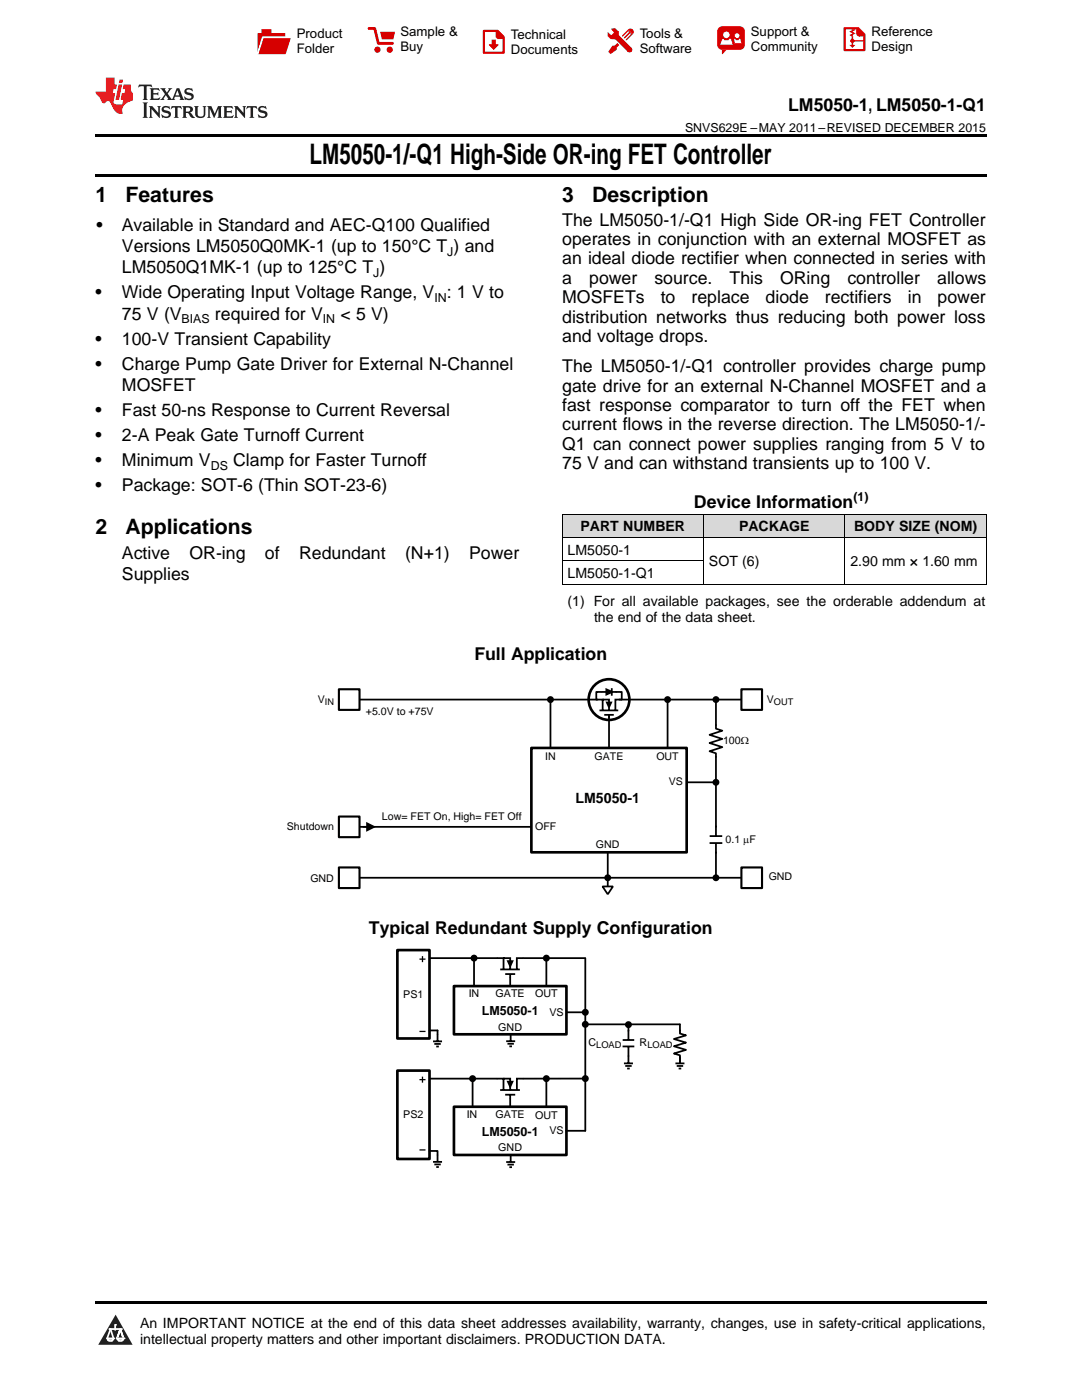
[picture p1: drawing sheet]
<svg xmlns="http://www.w3.org/2000/svg" width="216mm" height="279mm" viewBox="0 0 216 279" stroke-linecap="round" stroke-linejoin="round" font-family="sans-serif">
<g fill="#d8d8d8">
<path d="M112.2 102.7h28.2v4.6h-28.2z"/>
<path d="M140.4 102.7h28.2v4.6h-28.2z"/>
<path d="M168.6 102.7h28.2v4.6h-28.2z"/>
</g>
<path d="M23.1 262.4l3.4 6h-6.9z" fill="#231f20"/>
<path d="M21.4 267.1h1.2l-.3 .5h-.3a.55 .55 0 0 1-.6-.5z" fill-rule="evenodd" fill="#fff"/>
<path d="M21.4 267.1h1.2l-.3 .5h-.3a.55 .55 0 0 1-.6-.5z" fill="none" stroke="#231f20" stroke-width=".34"/>
<path d="M21.4 267.1l1.2 .1-.3 .4h-.5z" fill="none" stroke="#fff" stroke-width=".34"/>
<path d="M23 265.3h.1" fill="none" stroke="#fff" stroke-width=".34"/>
<path d="M23 264.4v.9z" fill="#fff"/>
<path d="M23 264.4v.9z" fill="none" stroke="#fff" stroke-width=".34"/>
<circle cx="23" cy="264.4" r=".17" fill="#fff"/>
<path d="M21.9 265.2h.1" fill="none" stroke="#fff" stroke-width=".34"/>
<path d="M21.9 265.2h2.3z" fill="#fff"/>
<path d="M21.9 265.2h2.3z" fill="none" stroke="#fff" stroke-width=".34"/>
<circle cx="24.2" cy="265.2" r=".17" fill="#fff"/>
<path d="M23.3 267.1h.1" fill="none" stroke="#fff" stroke-width=".34"/>
<path d="M24 265.2l-.7 1.9z" fill="#fff"/>
<path d="M24 265.2l-.7 1.9z" fill="none" stroke="#fff" stroke-width=".34"/>
<path d="M24 265.2l.7 1.9z" fill="#fff"/>
<path d="M24 265.2l.7 1.9z" fill="none" stroke="#fff" stroke-width=".34"/>
<path d="M24.6 267.1h.1" fill="none" stroke="#fff" stroke-width=".34"/>
<circle cx="21.4" cy="267.1" r=".17" fill="#fff"/>
<path d="M22.1 265.2l-.7 1.9z" fill="#fff"/>
<path d="M22.1 265.2l-.7 1.9z" fill="none" stroke="#fff" stroke-width=".34"/>
<path d="M22.1 265.2l.5 1.9z" fill="#fff"/>
<path d="M22.1 265.2l.5 1.9z" fill="none" stroke="#fff" stroke-width=".34"/>
<circle cx="22.6" cy="267.1" r=".17" fill="#fff"/>
<path d="M23.4 267.1h1.3a.65 .65 0 0 1-.7 .5 .65 .65 0 0 1-.6-.5z" fill-rule="evenodd" fill="#fff"/>
<path d="M23.4 267.1h1.3a.65 .65 0 0 1-.7 .5 .65 .65 0 0 1-.6-.5z" fill="none" stroke="#231f20" stroke-width=".34"/>
<path d="M23.4 267.1h1.3l-.4 .5h-.6z" fill="none" stroke="#fff" stroke-width=".34"/>
<path d="M23.3 267.1h.1" fill="none" stroke="#fff" stroke-width=".34"/>
<circle cx="24.7" cy="267.1" r=".17" fill="#fff"/>
<path d="M19 259.7h177.8v.5h-177.8z" fill="#000"/>
<g fill="#000">
<path d="M101.4 191.8h.9l-.5 1zM101.3 215.9h1l-.5 1z"/>
<circle cx="94.6" cy="191.2" r=".51"/>
<circle cx="109" cy="191.2" r=".51"/>
<circle cx="94.3" cy="215.3" r=".51"/>
<circle cx="109" cy="215.3" r=".51"/>
</g>
<g fill="none" stroke="#000" stroke-width=".36">
<path d="M83 191.2h17.5v2.1M94.6 191.2v6.4M99.8 193.5h3.9M100.5 191.2h1.3v2.3M100.8 194.4h2M101.4 191.8h.9l-.5 1zM101.8 194.5v3.1M109 191.2v6.4M116.7 191.2h-13.6v2.1M116.8 191.2v34.5M82.9 215.3h17.6v2.1M94.3 215.3v6.4"/>
<path d="M99.8 217.5h3.9M100.5 215.3h1.3v2.2M100.8 218.5h2M101 207.8h1.8M101.3 208.3h1.2M101.3 215.9h1l-.5 1zM101.6 208.8h.6M101.8 218.6v3.1M101.9 206.4v1.3M109 215.3v6.4M116.8 215.3h-13.7v2.1M101 231.9h1.8"/>
<path d="M101.3 232.4h1.2M101.6 232.9h.6M101.9 230.5v1.3"/>
<circle cx="94.6" cy="191.2" r=".51"/>
<circle cx="109" cy="191.2" r=".51"/>
<circle cx="94.3" cy="215.3" r=".51"/>
<circle cx="109" cy="215.3" r=".51"/>
</g>
<path d="M79.3 189.6h6.4v17.6h-6.4z" fill-rule="evenodd" fill="#fff"/>
<path d="M79.3 189.6h6.4v17.6h-6.4z" fill="none" stroke="#000" stroke-width=".53"/>
<path d="M79.3 213.7h6.4v17.6h-6.4z" fill-rule="evenodd" fill="#fff"/>
<path d="M79.3 213.7h6.4v17.6h-6.4z" fill="none" stroke="#000" stroke-width=".53"/>
<path d="M85.7 205.6h1.6v2.2M86.4 207.8h1.8M86.7 208.3h1.2M87 208.9h.6M85.7 229.7h1.6v2.1M86.4 231.9h1.8M86.7 232.4h1.2M87 232.9h.6" fill="none" stroke="#000" stroke-width=".36"/>
<path d="M90.6 196.8h22.4v9.6h-22.4z" fill-rule="evenodd" fill="#fff"/>
<path d="M90.6 196.8h22.4v9.6h-22.4z" fill="none" stroke="#000" stroke-width=".53"/>
<path d="M90.6 220.9h22.4v9.6h-22.4z" fill-rule="evenodd" fill="#fff"/>
<path d="M90.6 220.9h22.4v9.6h-22.4z" fill="none" stroke="#000" stroke-width=".53"/>
<g fill="none" stroke="#000" stroke-width=".36">
<path d="M113.2 202h3.6M116.8 204.4h18.9M124.2 208.8h2.4M124.2 207.6h2.4M124.5 212.2h1.8M124.8 212.7h1.2M125.1 213.2h.6M125.4 204.4v3.2M125.4 209v3.2M134.8 212.2h1.8M135 212.7h1.3M135.4 213.2h.5"/>
<path d="M135.7 205.6v.7l1.2 .3-2.4 .8 2.4 .7-2.4 .7 2.4 .7-2.4 .7 1.2 .4v.6M135.7 204.4v1.3M135.7 210.8v1.4M113 225.7h3.8"/>
<circle cx="116.8" cy="202" r=".51"/>
<circle cx="116.8" cy="204.4" r=".51"/>
<circle cx="116.8" cy="215.3" r=".51"/>
<circle cx="125.4" cy="204.5" r=".51"/>
</g>
<path d="M83.7 191.4h1.2M84.3 190.8v1.2M83.7 215.5h1.2M83.7 205.8h1.2M84.3 214.9v1.2M83.7 229.5h1.2" fill="none" stroke="#000" stroke-width=".26"/>
<g fill="#000">
<circle cx="116.8" cy="202" r=".51"/>
<circle cx="116.8" cy="204.4" r=".51"/>
<circle cx="116.8" cy="215.3" r=".51"/>
<circle cx="125.4" cy="204.5" r=".51"/>
</g>
<circle cx="121.5" cy="139.6" r="4.1" fill="#fff"/>
<circle cx="121.5" cy="139.6" r="4.1" fill="none" stroke="#000" stroke-width=".53"/>
<path d="M121 137.6l1.2 .5-1.2 .5zM121.1 140.2h.9l-.5 1z" fill="#000"/>
<path d="M120.3 139.6h1.2v2.2M121 137.6l1.2 .5-1.2 .5zM122.1 137.3v1.5M123 138.1h1.1v1.5h-1.3v2M123 138.1h-4v1.5h1.3v2M119.6 141.8h3.8M120.6 142.7h1.9M121.1 140.2h.9l-.5 1zM121.5 142.8v.6M136.5 156.1h6.4M69.3 165h52M121.3 169.6v5.1" fill="none" stroke="#000" stroke-width=".35"/>
<path d="M106 149.3h31v20.8h-31z" fill-rule="evenodd" fill="#fff"/>
<path d="M106 149.3h31v20.8h-31z" fill="none" stroke="#000" stroke-width=".53"/>
<path d="M120.2 176.9h2.1l-1 1.6zM121.3 174.9v2" fill="none" stroke="#000" stroke-width=".35"/>
<path d="M67.6 163h4.1v4.1h-4.1z" fill-rule="evenodd" fill="#fff"/>
<path d="M67.6 163h4.1v4.1h-4.1z" fill="none" stroke="#000" stroke-width=".42"/>
<path d="M70 175.2h78.3" fill="none" stroke="#000" stroke-width=".35"/>
<path d="M147.9 173.1h4.2v4.1h-4.2z" fill-rule="evenodd" fill="#fff"/>
<path d="M147.9 173.1h4.2v4.1h-4.2z" fill="none" stroke="#000" stroke-width=".42"/>
<g fill="#000">
<path d="M73.1 164l1.9 1-1.9 1z"/>
<circle cx="121.3" cy="175.2" r=".51"/>
</g>
<g fill="none" stroke="#000" stroke-width=".35">
<path d="M72.5 165h.8"/>
<circle cx="121.3" cy="175.2" r=".51"/>
</g>
<path d="M67.6 173.1h4.1v4.1h-4.1z" fill-rule="evenodd" fill="#fff"/>
<path d="M67.6 173.1h4.1v4.1h-4.1z" fill="none" stroke="#000" stroke-width=".42"/>
<g fill="none" stroke="#000" stroke-width=".35">
<path d="M70.5 139.6h48.7M109.8 139.6v9.7M123.6 139.6h26.9M133.2 139.6v9.6M142.9 139.6v5.8l1.2 .4-2.5 .8 2.5 .9-2.5 .8 2.5 .8-2.5 .8 1.3 .4v16.6M121.5 142.9v6.4M141.6 168.3h2.5M141.6 166.9h2.5M142.9 168.4v6.8"/>
<circle cx="109.8" cy="139.6" r=".51"/>
<circle cx="133.2" cy="139.6" r=".51"/>
<circle cx="142.9" cy="139.6" r=".51"/>
<circle cx="142.9" cy="156.1" r=".51"/>
<circle cx="142.9" cy="175.2" r=".51"/>
</g>
<g fill="#000">
<circle cx="109.8" cy="139.6" r=".51"/>
<circle cx="133.2" cy="139.6" r=".51"/>
<circle cx="142.9" cy="139.6" r=".51"/>
<circle cx="142.9" cy="156.1" r=".51"/>
<circle cx="142.9" cy="175.2" r=".51"/>
</g>
<path d="M147.9 137.6h4.2v4.1h-4.2z" fill-rule="evenodd" fill="#fff"/>
<path d="M147.9 137.6h4.2v4.1h-4.2z" fill="none" stroke="#000" stroke-width=".42"/>
<path d="M67.6 137.6h4.1v4.1h-4.1z" fill-rule="evenodd" fill="#fff"/>
<path d="M67.6 137.6h4.1v4.1h-4.1z" fill="none" stroke="#000" stroke-width=".42"/>
<path d="M112.2 116.6h84.6M112.2 111.9h28.2M112.2 107.3h84.6M112.2 102.6h84.6M112.2 102.6v14M140.4 102.6v14M168.6 102.6v14M196.8 102.6v14" fill="none" stroke="#000" stroke-width=".2"/>
<path d="M19 34.8h177.8v.5h-177.8zM19 26.8h177.8v.6h-177.8zM112.2 116.6h.1zM168.5 116.6h.1zM196.7 116.6h.1z" fill="#000"/>
<path d="M27.7 16.9l-.1 .6 .6-.3h.5v.2v2.2l-.2 .4h1l-.2-.4v-2.2v-.2h.5l.6 .3-.2-.6zM29.9 17.6l.2 .4v1.6l-.2 .4h1.9l.1-.6a1.09 1.09 0 0 1-1.3 .1v-.6h.6l.4 .2v-.7l-.2 .2h-.8v-.6l.2-.1a1.01 1.01 0 0 1 1 .3l-.1-.6zM32 17.6l.9 1.2-1 1.2h.9l-.2-.3 .5-.7 .5 .7-.3 .3h1.7l-.2-.3 .1-.4h1l.1 .4-.2 .3h1l-.3-.4-.7-2h-.5l-1 2.2-.8-1.1 .9-1.1h-.9l.2 .2-.4 .7-.4-.7 .2-.2zM35.4 18l.4 1h-.8zM37 17.7a.66 .66 0 0 0-.2 .8 .66 .66 0 0 0 .6 .4l.7 .2 .1 .2a.8 .8 0 0 1-.7 .4 .8 .8 0 0 1-.7-.5l.1 .8 .2-.2a.94 .94 0 0 0 1.1 .1 .94 .94 0 0 0 .4-.9 1.48 1.48 0 0 0-1.3-.6v-.4a1.1 1.1 0 0 1 1.2 .2l-.2-.6-.2 .1-.5-.1zM28.5 20.4l.2 .4v2.3l-.2 .4h1l-.2-.4v-2.3l.2-.4zM29.7 21.2l.2 .4v1.5l-.2 .4h.8l-.3-.4 .1-1.3 1.6 1.8v-2l.2-.4h-.7l.2 .2v1.1l-1.2-1.3zM32.5 21.3a.66 .66 0 0 0-.2 .8 .66 .66 0 0 0 .6 .4l.6 .2 .2 .2a.8 .8 0 0 1-.8 .4 .8 .8 0 0 1-.7-.5l.2 .7 .2-.1a.94 .94 0 0 0 1 .1 .94 .94 0 0 0 .5-1 1.47 1.47 0 0 0-1.3-.6l-.1-.3a1.1 1.1 0 0 1 1.3 .2l-.2-.6-.2 .1-.5-.2zM34.3 21.2l-.2 .6a.64 .64 0 0 1 .8-.3v1.6l-.2 .4h1l-.3-.4 .1-1.6a.66 .66 0 0 1 .8 .3l-.2-.6zM36.3 21.2l.3 .4v1.5l-.3 .4h1l-.2-.2v-.7h.5l.1 .1a.8 .8 0 0 0 1.2 .7l-1-1a.62 .62 0 0 0 .6-.5 .62 .62 0 0 0-.6-.7zM37.1 21.5h.1a.48 .48 0 0 1 .6 0 .48 .48 0 0 1 .1 .6l-.2 .1-.6 .1zM38.7 21.2l.2 .2a2.29 2.29 0 0 0 .4 2 1.05 1.05 0 0 0 1.7-.7v-1.3l.2-.2h-.8l.2 .4v1.1a.61 .61 0 0 1-.6 .6 .61 .61 0 0 1-.6-.6v-1.1l.3-.4zM41.3 21.2l.3 .4v1.5l-.3 .4h.8l-.2-.4v-1.4l.8 1.9 .9-1.9v1.4l-.2 .4h.9l-.2-.4v-1.5l.2-.4h-.8l-.7 1.5-.6-1.5zM44.5 21.2l.2 .4v1.5l-.2 .4h1.9l.2-.6a1.1 1.1 0 0 1-1.4 .2v-.7h.6l.4 .2v-.6l-.2 .1-.8 .1v-.6l.2-.1a1.02 1.02 0 0 1 1.1 .2l-.2-.5zM46.7 21.2l.2 .4v1.5l-.2 .4h.8l-.3-.4 .1-1.3 1.6 1.8v-2l.2-.4h-.7l.2 .2v1.1l-1.2-1.3zM49.3 21.2l-.1 .6a.64 .64 0 0 1 .8-.3v1.6l-.3 .4h1l-.2-.4v-1.6a.66 .66 0 0 1 .8 .3l-.1-.6zM51.7 21.3a.66 .66 0 0 0-.2 .7 .66 .66 0 0 0 .7 .5l.6 .2 .1 .2a.8 .8 0 0 1-.7 .4 .8 .8 0 0 1-.7-.5l.1 .7 .2-.1a.94 .94 0 0 0 1.1 .1 .94 .94 0 0 0 .4-1 1.48 1.48 0 0 0-1.2-.6l-.1-.3a1.1 1.1 0 0 1 1.2 .2l-.2-.6-.1 .1-.6-.2z" fill="#231f20"/>
<path d="M21.1 15.5v2.8h-2v.4l.9 .9a.96 .96 0 0 0 1 1 .59 .59 0 0 1 .5-.4 .59 .59 0 0 1 .5 .3l.4 .8a1.61 1.61 0 0 0 2.1 1.3 1.63 1.63 0 0 1 1.1-2.2l.9-.3v-1.5a1.6 1.6 0 0 1-.4-1.7h-1.4l-.2 .9h.5l-.2 .8h-.5l-.2 1v.3h.5l-.2 .9h-.7a.74 .74 0 0 1-1-.6l.3-1.6h-.5l.2-.8h.5l.1-.9h-.4v-1.4zM23.7 16.9l-.7 3h.8l.6-3zM23.8 15.9l-.1 .7h.7l.2-.7z" fill="#ee1d23"/>
<g fill="#d60000">
<path d="M52.2 5.8h2v.8h2.7v4.2h-5.5v-4.2h.8z" fill-rule="evenodd"/>
<path d="M52.5 7.5h5.6l-1.1 3.3h-5.6z" fill-rule="evenodd"/>
</g>
<path d="M52.4 7.4h5.7v.1h-5.6l-1.1 3.3z" fill-rule="evenodd" fill="#fff"/>
<path d="M52.4 7.4h5.7v.1h-5.6l-1.1 3.3z" fill="none" stroke="#fff" stroke-width=".2"/>
<path d="M73.6 5.7h1.2l.7 2.9h2.8" fill="none" stroke="#d60000" stroke-width=".55"/>
<g fill="#d60000">
<path d="M75.9 6.3h2.9l-.3 1.6h-2.3z" fill-rule="evenodd"/>
<circle cx="75.3" cy="9.9" r=".62"/>
<circle cx="77.8" cy="9.9" r=".62"/>
</g>
<path d="M96.6 6.2h2.7l1.2 1.2v3.1h-3.9z" fill="none" stroke="#d60000" stroke-width=".44"/>
<g fill="#d60000">
<path d="M98.1 7.9h.8v1h.6l-1 1.1-.9-1v-.1h.5z" fill-rule="evenodd"/>
<path d="M98.9 6.2h.4l1.2 1.2v.4h-1.2l-.4-.4z" fill-rule="evenodd"/>
<path d="M122 5.7h.8l.6 .6 .1 .7 2.5 2.5-.7 .8-2.4-2.3-1.1-.2-.6-.6v-.8l.8 .6 .4-.4v-.2l-.4-.5z" fill-rule="evenodd"/>
<path d="M122.2 9.1h.5l.5-.5 .4 .4-.5 .5-.1 .4-1.2 .9-.4-.5z" fill-rule="evenodd"/>
<path d="M125.3 5.9a.67 .67 0 0 1 1 0 .67 .67 0 0 1 0 .9z" fill-rule="evenodd"/>
<path d="M125.3 5.9l1 .9-1.2 1.2h-.2v-.2l.9-.9 .1-.2h-.2l-1 1h-.2v-.2l1-1v-.2h-.2l-1 1h-.2v-.2z" fill-rule="evenodd"/>
<circle cx="125.6" cy="9.9" r=".54"/>
</g>
<path d="M123.4 6.3l-.1 .7" fill="none" stroke="#d60000" stroke-width=".2"/>
<g fill="#d60000">
<path d="M143.4 5.5l.7-.2h3.6a.95 .95 0 0 1 .9 .9v2.8a.95 .95 0 0 1-.9 .9h-3.6a.95 .95 0 0 1-1-.9v-2.8z" fill-rule="evenodd"/>
<path d="M144 9.9h1l-.8 .9h-.2z" fill-rule="evenodd"/>
</g>
<g fill="#fff">
<path d="M146.6 8.6h1.3z"/>
<path d="M144.1 7.8h.3l.1 .2h.8l.2-.2h.3l.4 1.1h-2.5z" fill-rule="evenodd"/>
<path d="M146.5 7.8h.2l.2 .2h.5l.1-.2h.2l.2 .8h-1.3z" fill-rule="evenodd"/>
<circle cx="144.9" cy="6.9" r=".65"/>
<circle cx="147.1" cy="7.1" r=".48"/>
</g>
<path d="M168.5 5.6h2.7l1.3 1.3v3.1h-4z" fill="none" stroke="#d60000" stroke-width=".44"/>
<path d="M170.1 7.3v1.8M170.1 8.1h2.3" fill="none" stroke="#d60000" stroke-width=".3"/>
<g fill="#d60000">
<path d="M170.9 5.6h.3l1.3 1.3v.4h-1.1l-.5-.6z" fill-rule="evenodd"/>
<circle cx="170.1" cy="8.1" r=".42"/>
<circle cx="171.4" cy="6.7" r=".55"/>
</g>
<g fill="#d60000">
<path d="M169.5 9h1.2l-.6 .5z"/>
<path d="M169.8 5.8h.6l.3 .2-.6 .3 .6 .4-.7 .3 .2 .3h-.2l-.5-.3 .6-.3-.6-.4 .6-.3z"/>
</g>
<text font-size="5.6" x="61.8" y="32.8">LM5050-1/-Q1 High-Side OR-ing FET Controller</text>
<g font-size="4.2">
<text x="19" y="40.4">1</text>
<text x="25" y="40.4">Features</text>
<text x="112.2" y="40.4">3</text>
<text x="118.2" y="40.4">Description</text>
<text x="19" y="106.5">2</text>
<text x="25" y="106.5">Applications</text>
</g>
<g font-size="3.5">
<text x="157.3" y="22.2">LM5050-1, LM5050-1-Q1</text>
<text x="19.2" y="46.1">•</text>
<text x="24.3" y="46.1">Available in Standard and AEC-Q100 Qualified</text>
<text x="112.2" y="45">The LM5050-1/-Q1 High Side OR-ing FET Controller</text>
<text x="24.3" y="50.3">Versions LM5050Q0MK-1 (up to 150°C T ) and</text>
<text x="112.2" y="48.9">operates in conjunction with an external MOSFET as</text>
<text x="112.2" y="52.8">an ideal diode rectifier when connected in series with</text>
<text x="19" y="59.5">•</text>
<text x="24.3" y="54.5">LM5050Q1MK-1 (up to 125°C T )</text>
<text x="24.3" y="59.5">Wide Operating Input Voltage Range, V</text>
<text x="89.1" y="59.5">: 1 V to</text>
<text x="112.2" y="56.7">a</text>
<text x="117.6" y="56.7">power</text>
<text x="130.6" y="56.7">source.</text>
<text x="145.6" y="56.7">This</text>
<text x="155.7" y="56.7">ORing</text>
<text x="169.1" y="56.7">controller</text>
<text x="187" y="56.7">allows</text>
<text x="24.3" y="63.8">75 V (V</text>
<text x="42.9" y="63.8">required for V</text>
<text x="67.9" y="63.8">&lt; 5 V)</text>
<text x="112.2" y="60.5">MOSFETs</text>
<text x="112.2" y="64.4">distribution networks thus reducing both power loss</text>
<text x="131.8" y="60.5">to</text>
<text x="138" y="60.5">replace</text>
<text x="152.8" y="60.5">diode</text>
<text x="164.6" y="60.5">rectifiers</text>
<text x="181.1" y="60.5">in</text>
<text x="187.1" y="60.5">power</text>
<text x="19" y="68.8">•</text>
<text x="24.3" y="68.8">100-V Transient Capability</text>
<text x="112.2" y="68.3">and voltage drops.</text>
<text x="19" y="73.8">•</text>
<text x="24.3" y="73.8">Charge Pump Gate Driver for External N-Channel</text>
<text x="112.2" y="74.3">The LM5050-1/-Q1 controller provides charge pump</text>
<text x="19" y="83">•</text>
<text x="24.3" y="78">MOSFET</text>
<text x="24.3" y="83">Fast 50-ns Response to Current Reversal</text>
<text x="112.2" y="78.1">gate drive for an external N-Channel MOSFET and a</text>
<text x="112.2" y="82">fast response comparator to turn off the FET when</text>
<text x="19" y="88.1">•</text>
<text x="24.3" y="88.1">2-A Peak Gate Turnoff Current</text>
<text x="112.2" y="85.9">current flows in the reverse direction. The LM5050-1/-</text>
<text x="112.2" y="89.8">Q1 can connect power supplies ranging from 5 V to</text>
<text x="19" y="93.1">•</text>
<text x="24.3" y="93.1">Minimum V</text>
<text x="46.5" y="93.1">Clamp for Faster Turnoff</text>
<text x="112.2" y="93.7">75 V and can withstand transients up to 100 V.</text>
<text x="19" y="98.1">•</text>
<text x="24.3" y="98.1">Package: SOT-6 (Thin SOT-23-6)</text>
<text x="138.5" y="101.4">Device Information</text>
<text x="24.3" y="111.5">Active</text>
<text x="37.8" y="111.5">OR-ing</text>
<text x="52.9" y="111.5">of</text>
<text x="59.7" y="111.5">Redundant</text>
<text x="80.8" y="111.5">(N+1)</text>
<text x="93.6" y="111.5">Power</text>
<text x="24.3" y="115.7">Supplies</text>
<text x="94.7" y="131.8">Full Application</text>
<text x="73.6" y="186.3">Typical Redundant Supply Configuration</text>
</g>
<g font-size="2.8">
<text x="115.8" y="106">PART NUMBER</text>
<text x="147.5" y="106">PACKAGE</text>
<text x="170.4" y="106">BODY SIZE (NOM)</text>
<text x="113.2" y="110.7">LM5050-1</text>
<text x="141.5" y="113">SOT (6)</text>
<text x="169.7" y="113">2.90 mm × 1.60 mm</text>
<text x="113.2" y="115.4">LM5050-1-Q1</text>
<text x="113.2" y="120.9">(1) For all available packages, see the orderable addendum at</text>
<text x="118.5" y="124">the end of the data sheet.</text>
<text x="114.8" y="160.3">LM5050-1</text>
<text x="27.9" y="265">An IMPORTANT NOTICE at the end of this data sheet addresses availability, warranty, changes, use in safety-critical applications,</text>
<text x="27.9" y="268.2">intellectual property matters and other important disclaimers. PRODUCTION DATA.</text>
</g>
<g font-size="2.6">
<text x="59.2" y="7.6">Product</text>
<text x="59.2" y="10.6">Folder</text>
<text x="79.9" y="7.3">Sample &amp;</text>
<text x="79.9" y="10.2">Buy</text>
<text x="102" y="7.8">Technical</text>
<text x="102" y="10.8">Documents</text>
<text x="127.6" y="7.6">Tools &amp;</text>
<text x="127.6" y="10.6">Software</text>
<text x="149.8" y="7.2">Support &amp;</text>
<text x="149.8" y="10.2">Community</text>
<text x="173.9" y="7.3">Reference</text>
<text x="173.9" y="10.2">Design</text>
</g>
<g font-size="2.5">
<text x="136.7" y="26.3">SNVS629E –MAY 2011–REVISED DECEMBER 2015</text>
<text x="89.3" y="51">J</text>
<text x="74.5" y="55.2">J</text>
<text x="36.2" y="64.5">BIAS</text>
<text x="64.4" y="64.5">IN</text>
<text x="86.7" y="60.3">IN</text>
<text x="42.1" y="93.8">DS</text>
<text x="170.3" y="100">(1)</text>
<text x="96.1" y="202.6">LM5050-1</text>
<text x="96.1" y="226.6">LM5050-1</text>
</g>
<g font-size="2.1">
<text x="63.4" y="140.2">V</text>
<text x="73" y="142.8">+5.0V to +75V</text>
<text x="153" y="140.3">V</text>
<text x="144.3" y="148.4">100:</text>
<text x="108.8" y="151.8">IN</text>
<text x="118.6" y="151.7">GATE</text>
<text x="131" y="151.7">OUT</text>
<text x="133.4" y="156.7">VS</text>
<text x="57.2" y="165.6">Shutdown</text>
<text x="76.2" y="163.7">Low= FET On, High= FET Off</text>
<text x="106.8" y="165.7">OFF</text>
<text x="118.9" y="169.2">GND</text>
<text x="144.8" y="168.3">0.1 PF</text>
<text x="61.9" y="176.1">GND</text>
<text x="153.4" y="175.7">GND</text>
<text x="80.5" y="199.1">PS1</text>
<text x="93.5" y="199.1">IN</text>
<text x="98.9" y="199.1">GATE</text>
<text x="106.8" y="199.1">OUT</text>
<text x="109.6" y="202.7">VS</text>
<text x="99.4" y="205.7">GND</text>
<text x="117.4" y="208.8">C</text>
<text x="127.6" y="208.8">R</text>
<text x="80.5" y="223.1">PS2</text>
<text x="93.1" y="223.1">IN</text>
<text x="98.9" y="223.2">GATE</text>
<text x="106.8" y="223.3">OUT</text>
<text x="109.6" y="226.3">VS</text>
<text x="99.4" y="229.7">GND</text>
</g>
<g font-size="1.9">
<text x="119" y="209.2">LOAD</text>
<text x="129.2" y="209.2">LOAD</text>
</g>
<g font-size="1.8">
<text x="64.8" y="140.6">IN</text>
<text x="154.4" y="140.7">OUT</text>
</g>
</svg>
